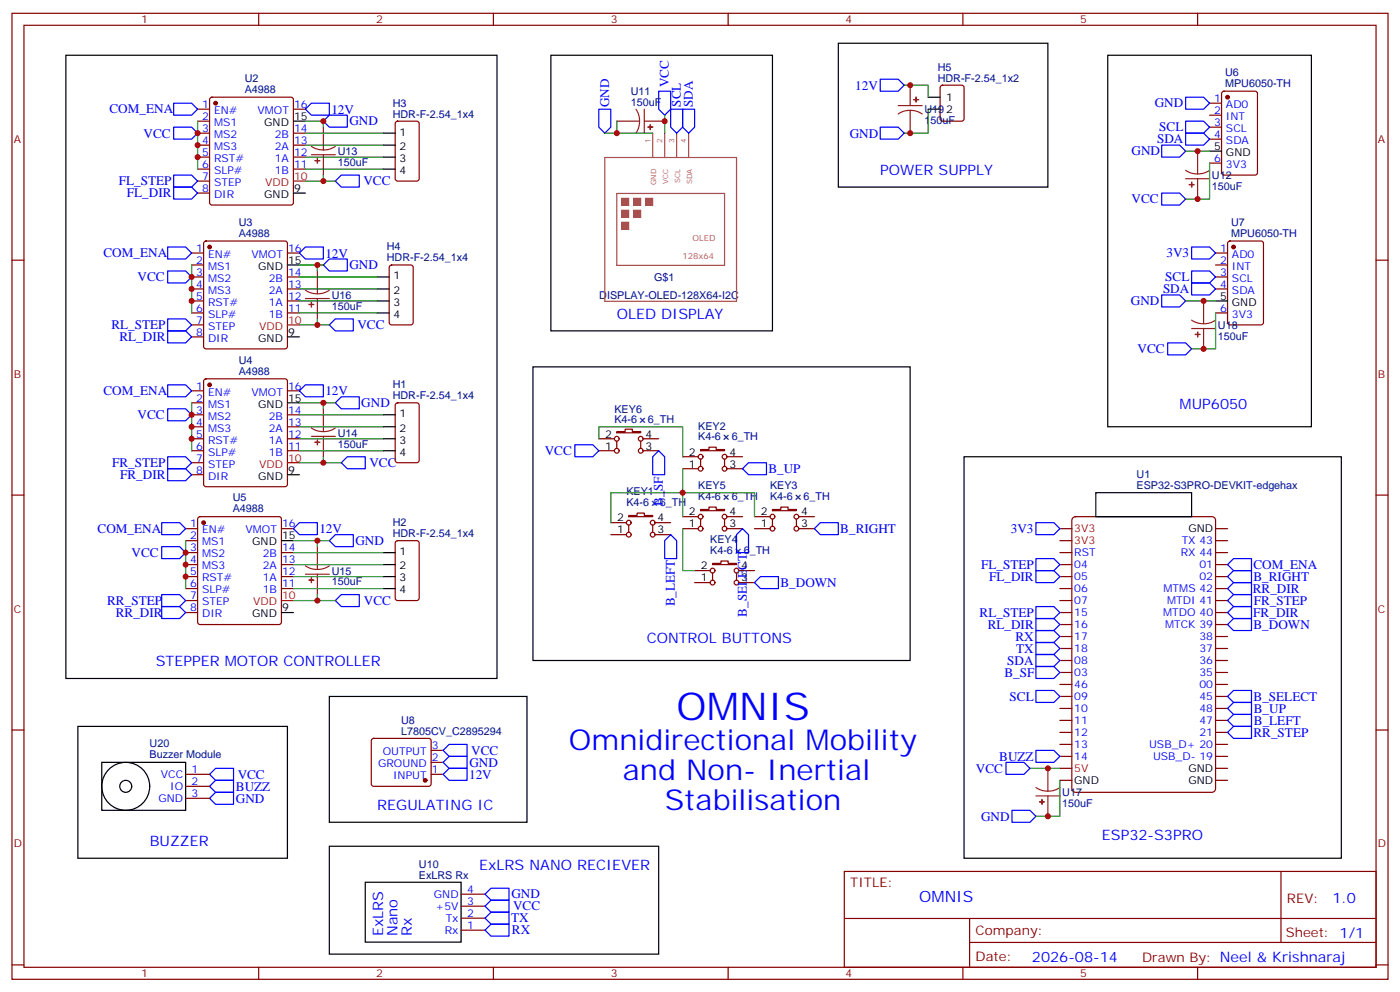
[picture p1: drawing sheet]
<svg xmlns="http://www.w3.org/2000/svg" width="412mm" height="292mm" viewBox="0 0 412 292" stroke-linecap="round" stroke-linejoin="round" font-family="sans-serif">
<g fill="none" stroke="#870000" stroke-width=".35">
<path d="M3.5 3.9h405.4v284.4h-405.4zM7.1 7.4h398.2v277.3h-398.2zM76.2 3.9v3.5M145.3 3.9v3.5M214.5 3.9v3.5M283.6 3.9v3.5M352.8 3.9v3.5M58.2 32.1h3.5M58.2 35.7h3.5M58.2 39.2h3.5M62 28.8l.4-.2h23.3l.5 .2 .2 .5v30.4l-.2 .5-.5 .2h-23.3l-.5-.3-.2-.4v-30.4zM86.4 32.1h3.6"/>
<path d="M86.4 39.2h3.6M116.7 35.9l.4-.2h5.7l.6 .4 .1 16.5-.5 .6-5.9 .1-.6-.5-.1-16.4zM277.2 25.3l.4-.2h5.7l.6 .4 .1 9.5-.5 .6-5.9 .1-.6-.5-.1-9.4zM356.3 30.4h3.5M356.3 33.9h3.5M356.3 37.4h3.5M360.1 27.1l.4-.3h9.2l.7 .5v23.5l-.4 .7h-9.5l-.6-.4-.1-23.5zM58.2 42.7h3.5M58.2 46.2h3.5M58.2 49.8h3.5M58.2 53.3h3.5M58.2 56.8h3.5"/>
<path d="M86.4 42.7h3.6M86.4 46.2h3.6M86.4 49.8h3.6M356.3 41h3.5M356.3 48h3.5M3.5 76.6h3.6M56.4 74.5h3.6M56.4 78h3.6M60.2 71.2l.5-.3h23.3l.5 .3 .2 .4v30.4l-.3 .5-.4 .2h-23.3l-.5-.2-.2-.5v-30.4zM84.7 74.5h3.5M114.9 78.2l.5-.2h5.6l.7 .4v16.5l-.5 .7h-5.8l-.7-.4v-16.5zM358.1 74.5h3.5"/>
<path d="M358.1 78h3.5M361.8 71.2l.5-.3h9.2l.6 .5 .1 23.5-.5 .7h-9.4l-.6-.4-.1-23.6zM405.3 76.6h3.6M56.4 81.5h3.6M56.4 85.1h3.6M56.4 88.6h3.6M56.4 92.1h3.6M56.4 95.6h3.6M56.4 99.2h3.6M84.7 81.5h3.5M84.7 85.1h3.5M84.7 88.6h3.5"/>
<path d="M84.7 92.1h3.5M358.1 81.5h3.5M358.1 85.1h3.5M358.1 92.1h3.5M56.4 115h3.6M56.4 118.6h3.6M60.2 111.7l.5-.2h23.3l.5 .2 .2 .5v30.4l-.3 .5-.4 .2h-23.3l-.5-.3-.2-.4v-30.4zM84.7 115h3.5M116.7 118.8l.4-.2h5.7l.6 .4 .1 16.5-.5 .7h-5.9l-.6-.5-.1-16.4zM56.4 122.1h3.6M56.4 125.6h3.6M56.4 129.2h3.6"/>
<path d="M56.4 132.7h3.6M56.4 136.2h3.6M56.4 139.7h3.6M84.7 122.1h3.5M84.7 125.6h3.5M84.7 129.2h3.5M84.7 132.7h3.5M176.4 129.2h4.6M176.4 132.7h4.6M181.7 127h2.4v-.7h2.2v.7h2.4v.4h-7zM181.7 129.9v2.1M188.7 129.9v2.1"/>
<path d="M189.4 129.2h4.6M189.4 132.7h4.6M201.1 138h4.6M201.1 134.4h4.6M206.4 132.3h2.4v-.7h2.2v.7h2.4v.4h-7zM206.4 135.1v2.2M213.4 135.1v2.2M214.1 138h4.6M214.1 134.4h4.6M3.5 145.7h3.6M54.7 155.6h3.5M54.7 159.1h3.5"/>
<path d="M58.4 152.3l.5-.2h23.3l.5 .2 .2 .5v30.3l-.2 .5-.5 .2h-23.3l-.5-.2-.2-.5v-30.3zM82.9 155.6h3.5M116.7 159.3l.4-.2h5.7l.6 .5 .1 16.5-.5 .6-5.9 .1-.6-.5-.1-16.5zM179.9 157.4h4.6M179.9 153.8h4.6M185.2 151.7h2.5v-.7h2.1v.7h2.5v.4h-7.1zM185.2 154.6v2.1M192.3 154.6v2.1M193 157.4h4.6M193 153.8h4.6M201.1 155.6h4.6M201.1 152.1h4.6"/>
<path d="M206.4 150h2.4v-.7h2.2v.7h2.4v.3h-7zM206.4 152.8v2.1M213.4 152.8v2.1M214.1 155.6h4.6M214.1 152.1h4.6M222.2 155.6h4.6M222.2 152.1h4.6M227.5 150h2.5v-.7h2.1v.7h2.5v.3h-7.1zM227.5 152.8v2.1M234.6 152.8v2.1M235.3 155.6h4.6M235.3 152.1h4.6"/>
<path d="M316 152.5l.8-.4h40.2l.6 .2 .4 .5 .1 79.4-.3 .6-.5 .4h-40.5l-.6-.2-.4-.5-.1-79.4zM405.3 145.7h3.6M54.7 162.7h3.5M54.7 166.2h3.5M54.7 169.7h3.5M54.7 173.2h3.5M54.7 176.8h3.5M82.9 162.7h3.5M82.9 166.2h3.5M82.9 169.7h3.5M82.9 173.2h3.5M204.6 171.5h4.6"/>
<path d="M204.6 168h4.6M209.9 165.8h2.5v-.7h2.1v.7h2.5v.4h-7.1zM209.9 168.7v2.1M217 168.7v2.1M217.7 171.5h4.5M217.7 168h4.5M54.7 180.3h3.5M3.5 214.9h3.6M109.6 217.6l.5-.3h16.2l.5 .3 .2 .5v12.7l-.2 .5-.5 .2h-16.2l-.5-.3-.2-.4v-12.7zM405.3 214.9h3.6M54.7 227.9h7M54.7 231.5h7"/>
<path d="M54.7 235h7M127 227.9h3.5M127 224.4h3.5M127 220.9h3.5M248.7 256.5h156.6v28.2h-156.6zM377.3 256.5v20.9M135.8 273.8h7.1M135.8 270.3h7.1M135.8 266.7h7.1M135.8 263.2h7.1M248.7 270.4h156.5M285.6 277.4h119.6"/>
<path d="M285.6 270.4v14.1M3.5 284h3.6M76.2 284.7v3.6M145.3 284.7v3.6M214.5 284.7v3.6M283.6 284.7v3.6M352.8 284.7v3.6M405.3 284h3.6"/>
<circle cx="181.7" cy="132.7" r=".71"/>
<circle cx="181.7" cy="129.2" r=".71"/>
<circle cx="188.7" cy="132.7" r=".71"/>
<circle cx="188.7" cy="129.2" r=".71"/>
<circle cx="206.4" cy="138" r=".71"/>
<circle cx="206.4" cy="134.4" r=".71"/>
<circle cx="213.4" cy="138" r=".71"/>
<circle cx="213.4" cy="134.4" r=".71"/>
<circle cx="185.2" cy="153.8" r=".71"/>
<circle cx="185.2" cy="157.4" r=".71"/>
<circle cx="192.3" cy="153.8" r=".71"/>
<circle cx="192.3" cy="157.4" r=".71"/>
<circle cx="206.4" cy="152.1" r=".71"/>
<circle cx="206.4" cy="155.6" r=".71"/>
<circle cx="213.4" cy="155.6" r=".71"/>
<circle cx="213.4" cy="152.1" r=".71"/>
<circle cx="227.5" cy="152.1" r=".71"/>
<circle cx="227.5" cy="155.6" r=".71"/>
<circle cx="234.6" cy="155.6" r=".71"/>
<circle cx="234.6" cy="152.1" r=".71"/>
<circle cx="209.9" cy="168" r=".71"/>
<circle cx="209.9" cy="171.5" r=".71"/>
<circle cx="217" cy="171.5" r=".71"/>
<circle cx="217" cy="168" r=".71"/>
</g>
<g fill="none" stroke="#800000" stroke-width=".35">
<path d="M312.2 159.1h3.5M312.2 155.6h3.5M358.1 159.1h3.5M358.1 155.6h3.5M312.2 176.8h3.5M312.2 173.2h3.5M312.2 169.7h3.5M312.2 166.2h3.5M312.2 162.7h3.5M358.1 176.8h3.5M358.1 173.2h3.5M358.1 169.7h3.5"/>
<path d="M358.1 166.2h3.5M358.1 162.7h3.5M312.2 197.9h3.5M312.2 194.4h3.5M312.2 190.9h3.5M312.2 187.4h3.5M312.2 183.8h3.5M312.2 180.3h3.5M358.1 197.9h3.5M358.1 194.4h3.5M358.1 190.9h3.5M358.1 187.4h3.5"/>
<path d="M358.1 183.8h3.5M358.1 180.3h3.5M312.2 219.1h3.5M312.2 215.6h3.5M312.2 212.1h3.5M312.2 208.5h3.5M312.2 205h3.5M312.2 201.5h3.5M358.1 219.1h3.5M358.1 215.6h3.5M358.1 212.1h3.5M358.1 208.5h3.5"/>
<path d="M358.1 205h3.5M358.1 201.5h3.5M312.2 229.7h3.5M312.2 226.2h3.5M312.2 222.6h3.5M358.1 229.7h3.5M358.1 226.2h3.5M358.1 222.6h3.5"/>
</g>
<g fill="none" stroke="#000" stroke-width=".35">
<path d="M19.4 16.3h127v183.4h-127zM162.3 16.3h65.2v81.1h-65.2zM246.9 12.7h61.8v42.4h-61.8zM326.3 16.3h60v109.3h-60zM86.4 35.7h3.6M112.9 39.2h3.5M273.4 28.6h3.5M273.4 32.1h3.5M86.4 56.8h3.6M112.9 42.7h3.5M112.9 46.2h3.5M112.9 49.8h3.5"/>
<path d="M356.3 44.5h3.5M84.7 78h3.5M84.7 99.2h3.5M111.1 88.6h3.6M111.1 81.5h3.6M111.1 85.1h3.6M111.1 92.1h3.6M358.1 88.6h3.5M84.7 118.6h3.5M157 108h111.1v86.4h-111.1zM84.7 139.7h3.5M112.9 122.1h3.5"/>
<path d="M112.9 125.6h3.5M112.9 129.2h3.5M112.9 132.7h3.5M284 134.4h111.1v118.2h-111.1zM82.9 159.1h3.5M322.8 145h28.2v7.1h-28.2zM112.9 162.7h3.5M112.9 166.2h3.5M112.9 169.7h3.5M112.9 173.2h3.5M82.9 180.3h3.5M22.9 213.8h61.8v38.8h-61.8z"/>
<path d="M97 205h58.2v37h-58.2zM30 224.4h24.7v14.1h-24.7zM97 249.1h97v31.7h-97zM107.6 259.7h28.2v17.6h-28.2z"/>
<circle cx="37" cy="231.5" r="7.1"/>
<circle cx="37" cy="231.5" r="1.76"/>
</g>
<g fill="#870000" stroke="#870000" stroke-width=".35">
<circle cx="63.5" cy="30.4" r=".53"/>
<circle cx="61.7" cy="72.7" r=".53"/>
<circle cx="61.7" cy="113.3" r=".53"/>
<circle cx="60" cy="153.8" r=".53"/>
<circle cx="361.6" cy="28.6" r=".53"/>
<circle cx="363.4" cy="72.7" r=".53"/>
<circle cx="125.2" cy="229.7" r=".53"/>
</g>
<path d="M86.4 53.3h3.6M84.7 95.6h3.5M84.7 136.2h3.5M82.9 176.8h3.5" fill="none" stroke="#f00" stroke-width=".35"/>
<path d="M192.3 39.2v6.9M195.8 39.2v6.9M199.3 39.2v6.9M202.8 39.2v6.9M178.2 46.4h38.8v42.3h-38.8zM181.7 56.9h31.7v21.2h-31.7z" fill="none" stroke="#a64a4a" stroke-width=".35"/>
<g fill="#a64a4a" stroke="#a64a4a" stroke-width=".29">
<path d="M183.1 58.4h2.1v2.1h-2.1z"/>
<path d="M186.6 58.4h2.1v2.1h-2.1z"/>
<path d="M183.1 61.9h2.1v2.1h-2.1z"/>
<path d="M190.1 58.4h2.2v2.1h-2.2z"/>
<path d="M183.1 65.4h2.1v2.1h-2.1z"/>
<path d="M186.6 61.9h2.1v2.1h-2.1z"/>
</g>
<g fill="none" stroke="#00f" stroke-width=".35">
<path d="M51.2 30.4h5.2l1.8 1.7-1.8 1.8h-5.2zM51.2 37.4h5.2l1.8 1.8-1.8 1.8h-5.2zM91.7 30.4h5.3v3.5h-5.3l-1.7-1.8zM97 33.9h5.3v3.5h-5.3l-1.8-1.7zM176.4 32.1h3.5v5.3l-1.7 1.8-1.8-1.8zM194 26.8h3.6v5.3l-1.8 1.8-1.8-1.8zM197.6 32.1h3.5v5.3l-1.8 1.8-1.7-1.8zM201.1 32.1h3.5v5.3l-1.8 1.8-1.7-1.8zM259.3 37.4h5.3l1.7 1.8-1.7 1.8h-5.3zM259.3 23.3h5.3l1.7 1.8-1.7 1.7h-5.3zM349.2 39.2h5.3l1.8 1.8-1.8 1.7h-5.3zM349.2 35.7h5.3l1.8 1.7-1.8 1.8h-5.3z"/>
<path d="M349.2 28.6h5.3l1.8 1.8-1.8 1.7h-5.3zM51.2 51.5h5.2l1.8 1.8-1.8 1.8h-5.2zM51.2 55.1h5.2l1.8 1.7-1.8 1.8h-5.2zM98.8 53.3l1.7-1.8h5.3v3.6h-5.3zM342.2 56.8h5.3l1.7 1.8-1.7 1.8h-5.3zM342.2 42.7h5.3l1.7 1.8-1.7 1.7h-5.3zM49.4 72.7h5.3l1.7 1.8-1.7 1.7h-5.3zM49.4 79.8h5.3l1.7 1.7-1.7 1.8h-5.3zM88.2 74.5l1.8-1.8h5.2v3.5h-5.2zM95.2 78l1.8-1.8h5.3v3.6h-5.3zM351 79.8h5.3l1.8 1.7-1.8 1.8h-5.3zM351 72.7h5.3l1.8 1.8-1.8 1.7h-5.3z"/>
<path d="M49.4 93.9h5.3l1.7 1.7-1.7 1.8h-5.3zM49.4 97.4h5.3l1.7 1.8-1.7 1.7h-5.3zM98.8 93.9h5.3v3.5h-5.3l-1.8-1.8zM342.2 86.8h5.3l1.7 1.8-1.7 1.7h-5.3zM351 83.3h5.3l1.8 1.8-1.8 1.7h-5.3zM49.4 113.3h5.3l1.7 1.7-1.7 1.8h-5.3zM88.2 115l1.8-1.7h5.2v3.5h-5.2zM98.8 118.6l1.7-1.8h5.3v3.5h-5.3zM344 100.9h5.2l1.8 1.8-1.8 1.8h-5.2zM49.4 120.3h5.3l1.7 1.8-1.7 1.8h-5.3zM49.4 134.4h5.3l1.7 1.8-1.7 1.8h-5.3zM49.4 138h5.3l1.7 1.7-1.7 1.8h-5.3z"/>
<path d="M100.5 136.2l1.8-1.8h5.3v3.6h-5.3zM169.3 130.9h5.3l1.8 1.8-1.8 1.7h-5.3zM192.3 134.4l1.7-1.7 1.8 1.7v5.3h-3.5zM220.5 136.2h5.3v3.5h-5.3l-1.8-1.7zM47.6 153.8h5.3l1.8 1.8-1.8 1.8h-5.3zM88.2 153.8h5.3v3.6h-5.3l-1.8-1.8zM97 159.1l1.8-1.7h5.3v3.5h-5.3zM197.6 157.4l1.7 1.7v5.3h-3.5v-5.3zM218.7 155.6l1.8 1.8v5.3h-3.5v-5.3zM241.7 153.8h5.2v3.6h-5.2l-1.8-1.8zM305.2 153.8h5.2l1.8 1.8-1.8 1.8h-5.2zM47.6 160.9h5.3l1.8 1.8-1.8 1.7h-5.3z"/>
<path d="M47.6 175h5.3l1.8 1.8-1.8 1.7h-5.3zM47.6 178.5h5.3l1.8 1.8-1.8 1.8h-5.3zM98.8 176.8l1.7-1.8h5.3v3.5h-5.3zM222.2 171.5l1.8-1.8h5.3v3.5h-5.3zM305.2 164.4h5.2l1.8 1.8-1.8 1.8h-5.2zM305.2 168h5.2l1.8 1.7-1.8 1.8h-5.2zM305.2 178.5h5.2l1.8 1.8-1.8 1.8h-5.2zM361.6 173.2l1.8-1.7h5.3v3.5h-5.3zM361.6 166.2l1.8-1.8h5.3v3.6h-5.3zM361.6 169.7l1.8-1.7h5.3v3.5h-5.3zM361.6 176.8l1.8-1.8h5.3v3.5h-5.3zM305.2 182.1h5.2l1.8 1.7-1.8 1.8h-5.2z"/>
<path d="M305.2 192.7h5.2l1.8 1.7-1.8 1.8h-5.2zM305.2 196.2h5.2l1.8 1.7-1.8 1.8h-5.2zM305.2 185.6h5.2l1.8 1.8-1.8 1.7h-5.2zM305.2 189.1h5.2l1.8 1.8-1.8 1.8h-5.2zM361.6 183.8l1.8-1.7h5.3v3.5h-5.3zM361.6 180.3l1.8-1.8h5.3v3.6h-5.3zM132.3 219.1h5.3v3.5h-5.3l-1.8-1.7zM305.2 203.2h5.2l1.8 1.8-1.8 1.8h-5.2zM361.6 215.6l1.8-1.8h5.3v3.5h-5.3zM361.6 212.1l1.8-1.8h5.3v3.5h-5.3zM361.6 208.5l1.8-1.7h5.3v3.5h-5.3zM361.6 205l1.8-1.8h5.3v3.6h-5.3z"/>
<path d="M61.7 227.9l1.8-1.7h5.3v3.5h-5.3zM61.7 235l1.8-1.8h5.3v3.5h-5.3zM61.7 231.5l1.8-1.8h5.3v3.5h-5.3zM130.5 224.4l1.8-1.8h5.3v3.6h-5.3zM130.5 227.9l1.8-1.7h5.3v3.5h-5.3zM296.3 224.4h5.3l1.8 1.8-1.8 1.7h-5.3zM298.1 238.5h5.3l1.8 1.8-1.8 1.7h-5.3zM305.2 220.9h5.2l1.8 1.7-1.8 1.8h-5.2zM142.9 266.7l1.7-1.7h5.3v3.5h-5.3zM142.9 273.8l1.7-1.8h5.3v3.6h-5.3zM142.9 270.3l1.7-1.8h5.3v3.5h-5.3zM144.6 261.4h5.3v3.6h-5.3l-1.7-1.8z"/>
</g>
<g fill="none" stroke="#008700" stroke-width=".35">
<path d="M58.2 35.7v14.1M90 35.7h5.2v1.7M90 39.2h22.9M178.2 39.2h14.1M181.7 35.7v3.5M195.8 33.9v5.3M266.3 25.1h7.1v3.5M273.4 32.1v7.1h-7.1M90 53.3h8.8M90 42.7h22.9M90 46.2h22.9M90 49.8h22.9"/>
<path d="M95.2 51.5v1.8M349.2 44.5h7.1M356.3 48v10.6h-7.1M56.4 78v14.1M88.2 78h7M93.5 78v1.8M88.2 95.6h8.8M88.2 88.6h22.9M88.2 81.5h22.9M88.2 85.1h22.9M88.2 92.1h22.9M93.5 93.9v1.7"/>
<path d="M349.2 88.6h8.9M358.1 92.1v10.6h-7.1M56.4 118.6v14.1M88.2 118.6h10.6M95.2 118.6v1.7M88.2 136.2h12.3M88.2 122.1h24.7M88.2 125.6h24.7M88.2 129.2h24.7M88.2 132.7h24.7M95.2 134.4v1.8M176.4 129.2v-3.6h24.7v8.8"/>
<path d="M201.1 138v14.1M54.7 159.1v14.1M86.4 159.1h10.6M93.5 159.1v1.8M201.1 155.6v12.4h3.5M222.2 152.1v-7.1h-42.3v8.8M86.4 176.8h12.4M86.4 162.7h26.5M86.4 166.2h26.5M86.4 169.7h26.5M86.4 173.2h26.5M93.5 175v1.8"/>
<path d="M303.4 226.2h8.8M312.2 229.7v10.6h-7"/>
</g>
<g fill="none" stroke="#8c2424" stroke-width=".35">
<path d="M95.2 37.4v6.7M181.7 35.7h6.7M187.3 32.1l.8 1.7 .3 1.9M188.4 35.7l-.3 1.8-.8 1.7M189.8 35.7h6M189.8 32.1v7.1M264.6 31.1h7M268.1 32.5l-1.8 .2-1.7 .8M268.1 32.5l1.9 .2 1.6 .8M268.1 25.1v6M268.1 32.5v6.7M91.7 43.1l1.7 .8 1.8 .2"/>
<path d="M91.7 45.5h7.1M95.2 45.5v6M98.8 43.1l-1.7 .8-1.9 .2M349.2 50.1l1.7 .8 1.9 .3M349.2 52.6h7.1M352.8 44.5v6.7M352.8 52.6v6M356.3 50.1l-1.7 .9-1.8 .2M93.5 79.8v6.7M90 85.4l1.6 .8 1.9 .3M90 87.9h7M93.5 87.9v6"/>
<path d="M97 85.4l-1.7 .8-1.8 .3M351 94.2l1.7 .8 1.8 .3M351 96.7h7.1M354.5 88.6v6.7M354.5 96.7v6M358.1 94.2l-1.7 .8-1.9 .3M91.7 126l1.7 .8 1.8 .2M91.7 128.4h7.1M95.2 120.3v6.7M95.2 128.4v6M98.8 126l-1.7 .8-1.9 .2M90 166.5l1.6 .9 1.9 .2"/>
<path d="M90 169h7M93.5 160.9v6.7M93.5 169v6M97 166.5l-1.7 .9-1.8 .2M305.2 231.8l1.6 .8 1.9 .3M305.2 234.3h7M308.7 226.2v6.7M308.7 234.3v6M312.2 231.8l-1.7 .8-1.8 .3"/>
</g>
<g fill="#8c2424" stroke="#8c2424" stroke-width=".35">
<path d="M191.5 36.7l.1 1.4z"/>
<path d="M190.9 37.4h1.4z"/>
<path d="M350.3 54.3l1.4 .1z"/>
<path d="M351 53.7v1.4z"/>
<path d="M92.8 47.3h1.4z"/>
<path d="M93.5 46.6v1.4z"/>
<path d="M92.8 130.2h1.4z"/>
<path d="M93.5 129.5v1.4z"/>
<path d="M91 170.7l1.4 .1z"/>
<path d="M91.7 170.1l.1 1.4z"/>
<path d="M91 89.6h1.4z"/>
<path d="M91.7 88.9l.1 1.4z"/>
<path d="M306.2 236h1.4z"/>
<path d="M306.9 235.3l.1 1.4z"/>
<path d="M352.1 98.4l1.4 .1z"/>
<path d="M352.8 97.8v1.4z"/>
<path d="M269.2 29.3l1.4 .1z"/>
<path d="M269.8 28.6l.1 1.4z"/>
</g>
<g fill="#c00">
<circle cx="54.7" cy="162.7" r=".88"/>
<circle cx="56.4" cy="122.1" r=".88"/>
<circle cx="58.2" cy="39.2" r=".88"/>
<circle cx="56.4" cy="81.5" r=".88"/>
<circle cx="201.1" cy="145" r=".88"/>
<circle cx="95.3" cy="53.3" r=".88"/>
<circle cx="95.3" cy="35.7" r=".88"/>
<circle cx="95.3" cy="118.6" r=".88"/>
<circle cx="95.3" cy="136.2" r=".88"/>
<circle cx="93.5" cy="159.1" r=".88"/>
<circle cx="93.5" cy="176.8" r=".88"/>
<circle cx="93.5" cy="78" r=".88"/>
<circle cx="93.5" cy="95.6" r=".88"/>
<circle cx="354.5" cy="88.6" r=".88"/>
<circle cx="354.5" cy="102.7" r=".88"/>
<circle cx="352.8" cy="58.6" r=".88"/>
<circle cx="352.8" cy="44.5" r=".88"/>
<circle cx="195.8" cy="35.7" r=".88"/>
<circle cx="181.7" cy="39.2" r=".88"/>
<circle cx="308.7" cy="226.2" r=".88"/>
<circle cx="308.7" cy="240.3" r=".88"/>
<circle cx="268.1" cy="39.2" r=".88"/>
<circle cx="268.1" cy="25.1" r=".88"/>
<circle cx="56.4" cy="85.1" r=".88"/>
<circle cx="56.4" cy="88.6" r=".88"/>
<circle cx="58.2" cy="42.7" r=".88"/>
<circle cx="58.2" cy="46.2" r=".88"/>
<circle cx="56.4" cy="125.6" r=".88"/>
<circle cx="56.4" cy="129.2" r=".88"/>
<circle cx="54.7" cy="166.2" r=".88"/>
<circle cx="54.7" cy="169.7" r=".88"/>
</g>
<text font-size="11.3" fill="#00f" x="199.3" y="212.1">OMNIS</text>
<g font-size="8.5" fill="#00f">
<text x="167.6" y="220.9">Omnidirectional Mobility</text>
<text x="183.4" y="229.7">and Non- Inertial</text>
<text x="195.8" y="238.5">Stabilisation</text>
</g>
<text font-size="4.6" fill="#00f" x="270.8" y="265.5">OMNIS</text>
<g font-size="4.2" fill="#00f">
<text x="259.3" y="51.5">POWER SUPPLY</text>
<text x="181.7" y="93.9">OLED DISPLAY</text>
<text x="347.5" y="120.3">MUP6050</text>
<text x="190.5" y="189.1">CONTROL BUTTONS</text>
<text x="45.9" y="196.2">STEPPER MOTOR CONTROLLER</text>
<text x="111.1" y="238.5">REGULATING IC</text>
<text x="44.1" y="249.1">BUZZER</text>
<text x="324.6" y="247.3">ESP32-S3PRO</text>
<text x="141.1" y="256.2">ExLRS NANO RECIEVER</text>
<text x="392.5" y="265.8">1.0</text>
<text x="112.9" y="275.6" transform="rotate(-90 112.9 275.6)">ExLRS</text>
<text x="117.1" y="275.6" transform="rotate(-90 117.1 275.6)">Nano</text>
<text x="121.4" y="275.6" transform="rotate(-90 121.4 275.6)">Rx</text>
<text x="304" y="283.1">2026-08-14</text>
</g>
<g font-size="3.9" fill="#00f">
<text x="197" y="25.6" transform="rotate(-90 197 25.6)">VCC</text>
<text x="251.9" y="26.4">12V</text>
<text x="32.3" y="33.4">COM_ENA</text>
<text x="97.6" y="33.5">12V</text>
<text x="179.4" y="31.5" transform="rotate(-90 179.4 31.5)">GND</text>
<text x="200.6" y="31.4" transform="rotate(-90 200.6 31.4)">SCL</text>
<text x="204.1" y="31.5" transform="rotate(-90 204.1 31.5)">SDA</text>
<text x="340.2" y="31.6">GND</text>
<text x="42.3" y="40.5">VCC</text>
<text x="102.9" y="36.9">GND</text>
<text x="250.3" y="40.6">GND</text>
<text x="341.5" y="38.7">SCL</text>
<text x="333.3" y="45.8">GND</text>
<text x="340.8" y="42.2">SDA</text>
<text x="35" y="54.6">FL_STEP</text>
<text x="37.4" y="58.1">FL_DIR</text>
<text x="107.1" y="54.6">VCC</text>
<text x="333.3" y="59.9">VCC</text>
<text x="30.5" y="75.7">COM_ENA</text>
<text x="95.9" y="75.8">12V</text>
<text x="343.6" y="75.7">3V3</text>
<text x="40.5" y="82.8">VCC</text>
<text x="102.9" y="79.3">GND</text>
<text x="343.2" y="82.8">SCL</text>
<text x="333.1" y="89.9">GND</text>
<text x="342.6" y="86.3">SDA</text>
<text x="32.8" y="96.9">RL_STEP</text>
<text x="35.2" y="100.4">RL_DIR</text>
<text x="105.3" y="96.9">VCC</text>
<text x="335.1" y="104">VCC</text>
<text x="30.5" y="116.3">COM_ENA</text>
<text x="95.9" y="116.4">12V</text>
<text x="106.4" y="119.8">GND</text>
<text x="40.5" y="123.4">VCC</text>
<text x="33" y="137.5">FR_STEP</text>
<text x="108.8" y="137.5">VCC</text>
<text x="160.5" y="134">VCC</text>
<text x="35.4" y="141">FR_DIR</text>
<text x="226.4" y="139.3">B_UP</text>
<text x="195.3" y="149" transform="rotate(-90 195.3 149)">B_SF</text>
<text x="28.7" y="156.9">COM_ENA</text>
<text x="94.1" y="157">12V</text>
<text x="104.7" y="160.4">GND</text>
<text x="247.5" y="157">B_RIGHT</text>
<text x="297.8" y="156.9">3V3</text>
<text x="38.8" y="164">VCC</text>
<text x="289" y="167.5">FL_STEP</text>
<text x="369.3" y="167.5">COM_ENA</text>
<text x="229.9" y="172.8">B_DOWN</text>
<text x="291.4" y="171">FL_DIR</text>
<text x="369.2" y="171.1">B_RIGHT</text>
<text x="31.6" y="178.1">RR_STEP</text>
<text x="107.2" y="178">VCC</text>
<text x="198.8" y="178.5" transform="rotate(-90 198.8 178.5)">B_LEFT</text>
<text x="369" y="174.6">RR_DIR</text>
<text x="369.3" y="178">FR_STEP</text>
<text x="34.1" y="181.6">RR_DIR</text>
<text x="220" y="181.6" transform="rotate(-90 220 181.6)">B_SELECT</text>
<text x="288.6" y="181.6">RL_STEP</text>
<text x="290.9" y="185.1">RL_DIR</text>
<text x="369.2" y="181.6">FR_DIR</text>
<text x="369.3" y="185.1">B_DOWN</text>
<text x="299.1" y="188.6">RX</text>
<text x="296.7" y="195.7">SDA</text>
<text x="299.3" y="192.2">TX</text>
<text x="295.9" y="199.2">B_SF</text>
<text x="297.4" y="206.3">SCL</text>
<text x="369.3" y="206.3">B_SELECT</text>
<text x="369.3" y="209.8">B_UP</text>
<text x="369.4" y="213.3">B_LEFT</text>
<text x="369.2" y="216.9">RR_STEP</text>
<text x="138.3" y="225.6">GND</text>
<text x="138.8" y="222.1">VCC</text>
<text x="287.5" y="227.5">VCC</text>
<text x="294.4" y="223.9">BUZZ</text>
<text x="69.5" y="232.7">BUZZ</text>
<text x="70" y="229.2">VCC</text>
<text x="138.2" y="229.3">12V</text>
<text x="69.5" y="236.2">GND</text>
<text x="289" y="241.5">GND</text>
<text x="150.6" y="264.4">GND</text>
<text x="151.2" y="268">VCC</text>
<text x="150.5" y="271.5">TX</text>
<text x="150.8" y="275.1">RX</text>
</g>
<g font-size="3.9" fill="#800">
<text x="250.5" y="261.1">TITLE:</text>
<text x="379.1" y="265.8">REV:</text>
<text x="287.4" y="275.3">Company:</text>
<text x="378.7" y="275.9">Sheet: 1/1</text>
<text x="287.4" y="283">Date:</text>
<text x="336.4" y="283.1">Drawn By: Neel &amp; Krishnaraj</text>
</g>
<g font-size="3.2" fill="#800">
<text x="41.6" y="6.9">1</text>
<text x="110.8" y="6.9">2</text>
<text x="179.9" y="6.9">3</text>
<text x="249.1" y="6.9">4</text>
<text x="318.2" y="6.9">5</text>
<text x="4.1" y="42">A</text>
<text x="405.9" y="42">A</text>
<text x="4.1" y="111.2">B</text>
<text x="405.9" y="111.2">B</text>
<text x="4.1" y="180.3">C</text>
<text x="405.9" y="180.3">C</text>
<text x="4.1" y="249.4">D</text>
<text x="405.9" y="249.4">D</text>
<text x="41.6" y="287.7">1</text>
<text x="110.8" y="287.7">2</text>
<text x="179.9" y="287.7">3</text>
<text x="249.1" y="287.7">4</text>
<text x="318.2" y="287.7">5</text>
</g>
<g font-size="3.2" fill="#000080">
<text x="276.2" y="20.8">H5</text>
<text x="360.9" y="22.4">U6</text>
<text x="72.1" y="27.3">A4988</text>
<text x="72.1" y="24.1">U2</text>
<text x="185.8" y="27.9">U11</text>
<text x="276.2" y="24">HDR-F-2.54_1x2</text>
<text x="360.9" y="25.6">MPU6050-TH</text>
<text x="115.7" y="34.6">HDR-F-2.54_1x4</text>
<text x="115.7" y="31.4">H3</text>
<text x="185.8" y="31.1">150uF</text>
<text x="272.3" y="33.3">U192</text>
<text x="272.3" y="36.4">150uF</text>
<text x="99.5" y="45.6">U13</text>
<text x="99.5" y="48.8">150uF</text>
<text x="357" y="52.7">U12</text>
<text x="357" y="55.8">150uF</text>
<text x="70.3" y="69.7">A4988</text>
<text x="70.3" y="66.5">U3</text>
<text x="362.6" y="69.7">MPU6050-TH</text>
<text x="362.6" y="66.5">U7</text>
<text x="113.9" y="76.9">HDR-F-2.54_1x4</text>
<text x="113.9" y="73.7">H4</text>
<text x="192.7" y="82.7">G$1</text>
<text x="97.7" y="87.9">U16</text>
<text x="176.5" y="87.9">DISPLAY-OLED-128X64-I2C</text>
<text x="97.7" y="91.1">150uF</text>
<text x="358.8" y="100">150uF</text>
<text x="358.8" y="96.8">U18</text>
<text x="70.3" y="107">U4</text>
<text x="70.3" y="110.2">A4988</text>
<text x="115.7" y="117.5">HDR-F-2.54_1x4</text>
<text x="115.7" y="114.3">H1</text>
<text x="181" y="124.5">K4-6</text>
<text x="181" y="121.4">KEY6</text>
<text x="190.9" y="124.5">6_TH</text>
<text x="99.5" y="131.7">150uF</text>
<text x="99.5" y="128.5">U14</text>
<text x="205.7" y="129.6">K4-6</text>
<text x="205.7" y="126.4">KEY2</text>
<text x="215.6" y="129.6">6_TH</text>
<text x="334.8" y="144">ESP32-S3PRO-DEVKIT-edgehax</text>
<text x="334.8" y="140.8">U1</text>
<text x="68.6" y="147.6">U5</text>
<text x="184.5" y="149">K4-6</text>
<text x="184.5" y="145.8">KEY1</text>
<text x="194.4" y="149">6_TH</text>
<text x="205.7" y="147.3">K4-6</text>
<text x="205.7" y="144.1">KEY5</text>
<text x="215.6" y="147.3">6_TH</text>
<text x="226.8" y="147.3">K4-6</text>
<text x="226.8" y="144.1">KEY3</text>
<text x="236.7" y="147.3">6_TH</text>
<text x="68.6" y="150.8">A4988</text>
<text x="115.7" y="154.9">H2</text>
<text x="115.7" y="158.1">HDR-F-2.54_1x4</text>
<text x="209.2" y="159.9">KEY4</text>
<text x="209.2" y="163.2">K4-6</text>
<text x="219.1" y="163.2">6_TH</text>
<text x="97.7" y="172.2">150uF</text>
<text x="97.7" y="169.1">U15</text>
<text x="118.2" y="213.1">U8</text>
<text x="44.1" y="219.9">U20</text>
<text x="118.2" y="216.3">L7805CV_C2895294</text>
<text x="44.1" y="223.1">Buzzer Module</text>
<text x="312.9" y="237.6">150uF</text>
<text x="312.9" y="234.4">U17</text>
<text x="123.4" y="255.6">U10</text>
<text x="123.4" y="258.6">ExLRS Rx</text>
</g>
<g font-size="3.2">
<text x="278.7" y="29.7">1</text>
<text x="86.6" y="35.3">15</text>
<text x="77.8" y="37.1">GND</text>
<text x="117.7" y="39.9">1</text>
<text x="117.7" y="44.1">2</text>
<text x="117.7" y="47.7">3</text>
<text x="357.6" y="44.1">5</text>
<text x="361.1" y="45.9">GND</text>
<text x="117.7" y="51.2">4</text>
<text x="77.8" y="58.2">GND</text>
<text x="86.6" y="56.5">9</text>
<text x="84.8" y="77.6">15</text>
<text x="76.1" y="79.4">GND</text>
<text x="116" y="82.2">1</text>
<text x="116" y="86.5">2</text>
<text x="116" y="90">3</text>
<text x="359.4" y="88.2">5</text>
<text x="362.9" y="90">GND</text>
<text x="116" y="93.5">4</text>
<text x="76.1" y="100.6">GND</text>
<text x="84.8" y="98.8">9</text>
<text x="76.1" y="120">GND</text>
<text x="84.8" y="118.2">15</text>
<text x="117.7" y="122.8">1</text>
<text x="117.7" y="127">2</text>
<text x="117.7" y="130.6">3</text>
<text x="178.3" y="128.8">2</text>
<text x="190.1" y="128.8">4</text>
<text x="117.7" y="134.1">4</text>
<text x="178.3" y="132.3">1</text>
<text x="190.1" y="132.3">3</text>
<text x="202.9" y="137.6">1</text>
<text x="202.9" y="134.1">2</text>
<text x="214.8" y="137.6">3</text>
<text x="214.8" y="134.1">4</text>
<text x="76.1" y="141.1">GND</text>
<text x="84.8" y="139.4">9</text>
<text x="181.8" y="153.5">2</text>
<text x="193.7" y="153.5">4</text>
<text x="202.9" y="155.3">1</text>
<text x="202.9" y="151.7">2</text>
<text x="214.8" y="155.3">3</text>
<text x="214.8" y="151.7">4</text>
<text x="224.1" y="155.3">1</text>
<text x="224.1" y="151.7">2</text>
<text x="236" y="155.3">3</text>
<text x="236" y="151.7">4</text>
<text x="74.3" y="160.5">GND</text>
<text x="83.1" y="158.8">15</text>
<text x="181.8" y="157">1</text>
<text x="193.7" y="157">3</text>
<text x="350.1" y="156.7">GND</text>
<text x="117.7" y="163.4">1</text>
<text x="117.7" y="167.6">2</text>
<text x="206.5" y="167.6">2</text>
<text x="218.4" y="167.6">4</text>
<text x="117.7" y="171.1">3</text>
<text x="206.5" y="171.1">1</text>
<text x="218.4" y="171.1">3</text>
<text x="83.1" y="180">9</text>
<text x="117.7" y="174.7">4</text>
<text x="74.3" y="181.7">GND</text>
<text x="350.1" y="227.2">GND</text>
<text x="316.4" y="230.8">GND</text>
<text x="350.1" y="230.8">GND</text>
</g>
<g font-size="3.2" fill="#00f">
<text x="59.5" y="31.8">1</text>
<text x="59.5" y="35.3">2</text>
<text x="63" y="33.5">EN#</text>
<text x="75.8" y="33.5">VMOT</text>
<text x="86.6" y="31.8">16</text>
<text x="357.6" y="30">1</text>
<text x="357.6" y="33.5">2</text>
<text x="361.1" y="31.8">AD0</text>
<text x="361.1" y="35.3">INT</text>
<text x="59.5" y="38.8">3</text>
<text x="63" y="37.1">MS1</text>
<text x="63" y="40.6">MS2</text>
<text x="80.9" y="40.6">2B</text>
<text x="86.6" y="38.8">14</text>
<text x="357.6" y="37.1">3</text>
<text x="357.6" y="40.6">4</text>
<text x="361.1" y="38.8">SCL</text>
<text x="59.5" y="42.4">4</text>
<text x="59.5" y="45.9">5</text>
<text x="63" y="44.1">MS3</text>
<text x="63" y="47.7">RST#</text>
<text x="80.9" y="47.7">1A</text>
<text x="80.9" y="44.1">2A</text>
<text x="86.6" y="45.9">12</text>
<text x="86.6" y="42.4">13</text>
<text x="357.6" y="47.7">6</text>
<text x="361.1" y="42.4">SDA</text>
<text x="59.5" y="49.4">6</text>
<text x="59.5" y="53">7</text>
<text x="63" y="51.2">SLP#</text>
<text x="80.9" y="51.2">1B</text>
<text x="86.6" y="49.4">11</text>
<text x="361.1" y="49.4">3V3</text>
<text x="59.5" y="56.5">8</text>
<text x="63" y="54.7">STEP</text>
<text x="63" y="58.2">DIR</text>
<text x="57.8" y="74.1">1</text>
<text x="57.8" y="77.6">2</text>
<text x="61.3" y="75.9">EN#</text>
<text x="74.1" y="75.9">VMOT</text>
<text x="84.8" y="74.1">16</text>
<text x="359.4" y="74.1">1</text>
<text x="359.4" y="77.6">2</text>
<text x="362.9" y="75.9">AD0</text>
<text x="57.8" y="81.2">3</text>
<text x="61.3" y="79.4">MS1</text>
<text x="61.3" y="82.9">MS2</text>
<text x="79.2" y="82.9">2B</text>
<text x="84.8" y="81.2">14</text>
<text x="359.4" y="81.2">3</text>
<text x="362.9" y="79.4">INT</text>
<text x="362.9" y="82.9">SCL</text>
<text x="57.8" y="84.7">4</text>
<text x="57.8" y="88.2">5</text>
<text x="61.3" y="86.5">MS3</text>
<text x="61.3" y="90">RST#</text>
<text x="79.2" y="90">1A</text>
<text x="79.2" y="86.5">2A</text>
<text x="84.8" y="88.2">12</text>
<text x="84.8" y="84.7">13</text>
<text x="359.4" y="84.7">4</text>
<text x="362.9" y="86.5">SDA</text>
<text x="57.8" y="91.8">6</text>
<text x="57.8" y="95.3">7</text>
<text x="61.3" y="93.5">SLP#</text>
<text x="79.2" y="93.5">1B</text>
<text x="84.8" y="91.8">11</text>
<text x="359.4" y="91.8">6</text>
<text x="362.9" y="93.5">3V3</text>
<text x="57.8" y="98.8">8</text>
<text x="61.3" y="97">STEP</text>
<text x="61.3" y="100.6">DIR</text>
<text x="57.8" y="114.7">1</text>
<text x="57.8" y="118.2">2</text>
<text x="61.3" y="116.5">EN#</text>
<text x="61.3" y="120">MS1</text>
<text x="74.1" y="116.5">VMOT</text>
<text x="84.8" y="114.7">16</text>
<text x="57.8" y="121.7">3</text>
<text x="57.8" y="125.3">4</text>
<text x="61.3" y="123.5">MS2</text>
<text x="79.2" y="123.5">2B</text>
<text x="84.8" y="125.3">13</text>
<text x="84.8" y="121.7">14</text>
<text x="57.8" y="128.8">5</text>
<text x="61.3" y="127">MS3</text>
<text x="61.3" y="130.6">RST#</text>
<text x="79.2" y="130.6">1A</text>
<text x="79.2" y="127">2A</text>
<text x="84.8" y="128.8">12</text>
<text x="57.8" y="132.3">6</text>
<text x="57.8" y="135.9">7</text>
<text x="61.3" y="134.1">SLP#</text>
<text x="61.3" y="137.6">STEP</text>
<text x="79.2" y="134.1">1B</text>
<text x="84.8" y="132.3">11</text>
<text x="57.8" y="139.4">8</text>
<text x="61.3" y="141.1">DIR</text>
<text x="56" y="155.3">1</text>
<text x="83.1" y="155.3">16</text>
<text x="56" y="158.8">2</text>
<text x="59.5" y="157">EN#</text>
<text x="59.5" y="160.5">MS1</text>
<text x="72.3" y="157">VMOT</text>
<text x="348.1" y="160.2">TX 43</text>
<text x="56" y="162.3">3</text>
<text x="56" y="165.8">4</text>
<text x="59.5" y="164.1">MS2</text>
<text x="59.5" y="167.6">MS3</text>
<text x="77.4" y="164.1">2B</text>
<text x="77.4" y="167.6">2A</text>
<text x="83.1" y="165.8">13</text>
<text x="83.1" y="162.3">14</text>
<text x="316.4" y="167.3">04</text>
<text x="316.4" y="163.7">RST</text>
<text x="347.8" y="163.7">RX 44</text>
<text x="353.3" y="167.3">01</text>
<text x="56" y="169.4">5</text>
<text x="56" y="172.9">6</text>
<text x="59.5" y="171.1">RST#</text>
<text x="77.4" y="171.1">1A</text>
<text x="83.1" y="172.9">11</text>
<text x="83.1" y="169.4">12</text>
<text x="316.4" y="170.8">05</text>
<text x="353.3" y="170.8">02</text>
<text x="56" y="176.4">7</text>
<text x="56" y="180">8</text>
<text x="59.5" y="174.7">SLP#</text>
<text x="59.5" y="178.2">STEP</text>
<text x="77.4" y="174.7">1B</text>
<text x="316.4" y="177.8">07</text>
<text x="316.4" y="174.3">06</text>
<text x="342.7" y="174.3">MTMS 42</text>
<text x="343.8" y="177.8">MTDI 41</text>
<text x="59.5" y="181.7">DIR</text>
<text x="316.4" y="184.9">16</text>
<text x="316.4" y="181.4">15</text>
<text x="342.6" y="181.4">MTDO 40</text>
<text x="343.2" y="184.9">MTCK 39</text>
<text x="316.4" y="191.9">18</text>
<text x="316.4" y="188.4">17</text>
<text x="353.3" y="188.4">38</text>
<text x="353.3" y="191.9">37</text>
<text x="316.4" y="195.5">08</text>
<text x="353.3" y="195.5">36</text>
<text x="316.4" y="202.5">46</text>
<text x="316.4" y="199">03</text>
<text x="353.3" y="199">35</text>
<text x="353.3" y="202.5">00</text>
<text x="316.4" y="209.6">10</text>
<text x="316.4" y="206.1">09</text>
<text x="353.3" y="206.1">45</text>
<text x="353.3" y="209.6">48</text>
<text x="316.4" y="213.1">11</text>
<text x="353.3" y="213.1">47</text>
<text x="127.2" y="220.5">3</text>
<text x="316.4" y="220.2">13</text>
<text x="316.4" y="216.6">12</text>
<text x="338.5" y="220.2">USB_D+ 20</text>
<text x="353.3" y="216.6">21</text>
<text x="56.4" y="227.6">1</text>
<text x="111.4" y="225.8">GROUND</text>
<text x="112.7" y="222.3">OUTPUT</text>
<text x="127.2" y="227.6">1</text>
<text x="127.2" y="224">2</text>
<text x="316.4" y="223.7">14</text>
<text x="339.7" y="223.7">USB_D- 19</text>
<text x="47.4" y="229">VCC</text>
<text x="50.1" y="232.5">IO</text>
<text x="56.4" y="231.1">2</text>
<text x="115.8" y="229.3">INPUT</text>
<text x="46.7" y="236">GND</text>
<text x="56.4" y="234.6">3</text>
<text x="137.6" y="262.9">4</text>
<text x="127.8" y="264.3">GND</text>
<text x="128.3" y="267.8">+5V</text>
<text x="137.6" y="269.9">2</text>
<text x="137.6" y="266.4">3</text>
<text x="131" y="274.8">Rx</text>
<text x="131.3" y="271.3">Tx</text>
<text x="137.6" y="273.4">1</text>
</g>
<g font-size="3.2" fill="#f00">
<text x="86.6" y="53">10</text>
<text x="78.1" y="54.7">VDD</text>
<text x="84.8" y="95.3">10</text>
<text x="76.3" y="97">VDD</text>
<text x="76.3" y="137.6">VDD</text>
<text x="84.8" y="135.9">10</text>
<text x="316.4" y="160.2">3V3</text>
<text x="316.4" y="156.7">3V3</text>
<text x="74.5" y="178.2">VDD</text>
<text x="83.1" y="176.4">10</text>
<text x="316.4" y="227.2">5V</text>
</g>
<g font-size="2.5" fill="#a54b4b">
<text x="204" y="71.1">OLED</text>
<text x="201.1" y="76.2">128x64</text>
</g>
<g font-size="2.1" fill="#a54b4b">
<text x="191.6" y="42.1" transform="rotate(-90 191.6 42.1)">1</text>
<text x="195.1" y="42.1" transform="rotate(-90 195.1 42.1)">2</text>
<text x="198.6" y="42.1" transform="rotate(-90 198.6 42.1)">3</text>
<text x="202.2" y="42.1" transform="rotate(-90 202.2 42.1)">4</text>
<text x="200.4" y="53.8" transform="rotate(-90 200.4 53.8)">SCL</text>
<text x="193.3" y="54.6" transform="rotate(-90 193.3 54.6)">GND</text>
<text x="196.8" y="54.1" transform="rotate(-90 196.8 54.1)">VCC</text>
<text x="203.9" y="54.2" transform="rotate(-90 203.9 54.2)">SDA</text>
</g>
</svg>
